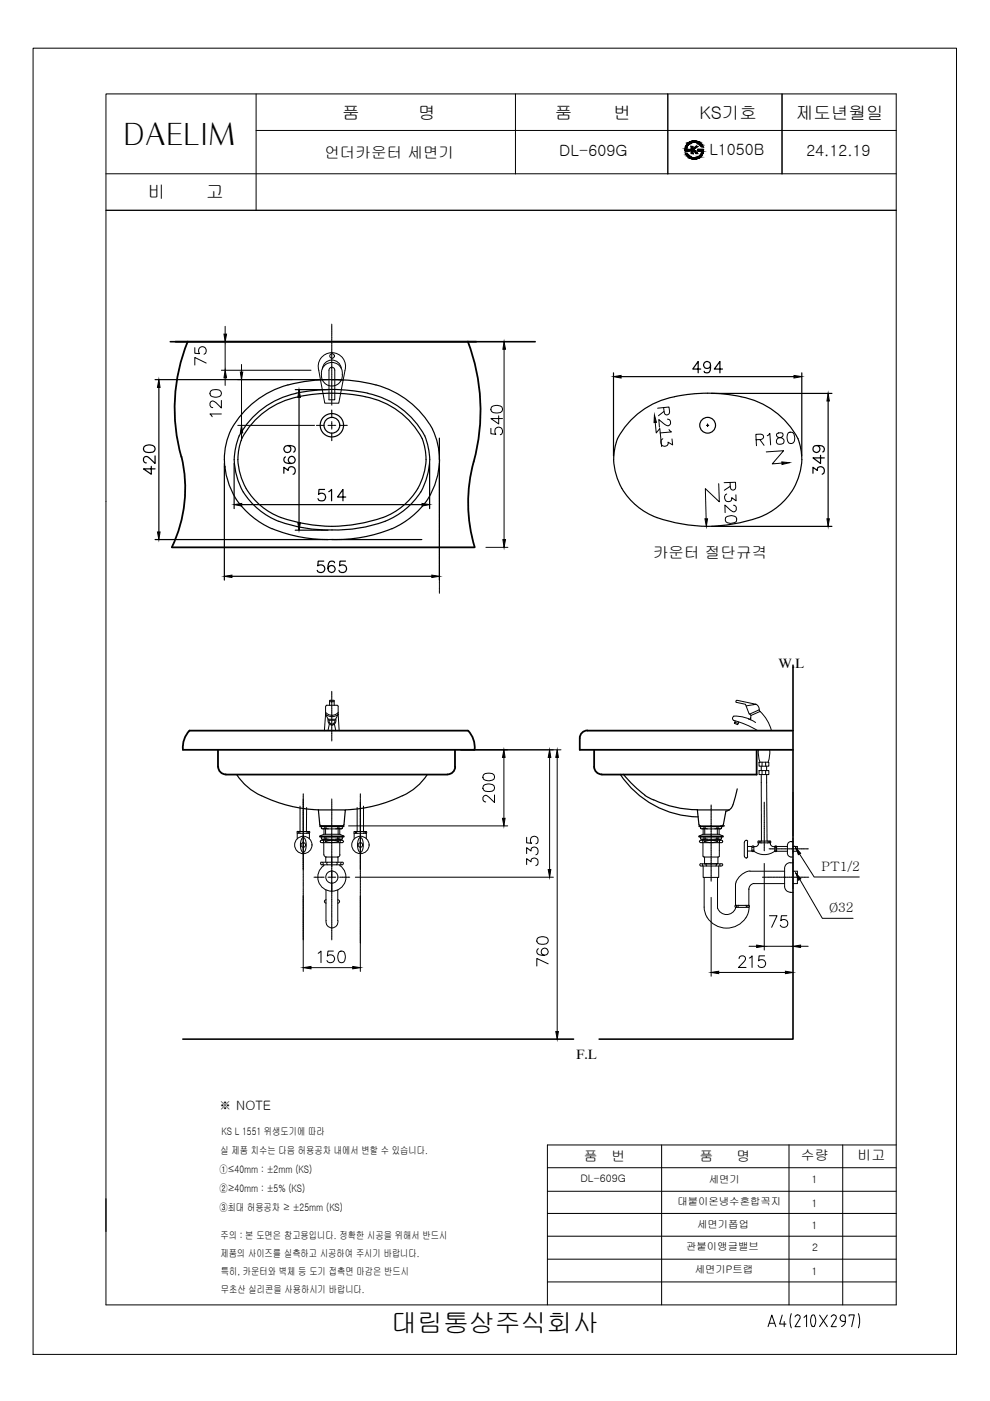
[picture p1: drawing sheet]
<svg xmlns="http://www.w3.org/2000/svg" width="210mm" height="297mm" viewBox="0 0 210 297" stroke-linecap="round" stroke-linejoin="round" font-family="sans-serif">
<!-- layer: CEN -->
<g fill="none" stroke="#000" stroke-width=".21">
<path d="M70.3 68.7v.3M70.3 69.1v2.1M70.3 71.3v.6M70.3 72v.4M70.3 72.5v.6M70.3 73.2v.4M70.3 73.7v.7M70.3 74.4v1.2M70.3 75.7v.8M70.3 76.6v1.1M70.3 77.8v.7M70.3 78.5v.5"/>
<path d="M70.3 79.1v.6M70.3 79.8v.4M67.1 90.2h.1M67.3 90.2h1.1M68.5 90.2h.2M69.5 90.2h.5M70 90.2h.7M70.3 80.3v.6M70.3 81v2.1M70.3 83.2v1.1M70.3 84.4v.6M70.3 85.1v.4"/>
<path d="M70.3 85.6v.3M70.3 86.9v.7M70.3 87.6v1M70.3 89.4v.7M70.3 90.2v.8M70.3 91.8v1.1M70.3 92.9v.5M70.8 90.2h.4M72 90.2h.5M72.6 90.2h1M93.2 97.5v.6M93.2 98.2v.6"/>
<path d="M93.2 98.9v.4M93.2 99.4v.6M149.8 90.2h.5M150 89.9v.5M93.2 100.1v1.2M93.2 101.4v2M93.2 103.5v.7M93.2 104.2v.5M93.2 104.7v.7M93.2 105.5v.4M93.2 106v.6M93.2 106.7v2.1"/>
<path d="M93.2 108.9v1.1M93.2 110.1v.6M93.2 110.8v.4M93.2 111.3v.6M93.2 112v1.2M93.2 113.3v2M93.2 115.4v1.2M93.2 116.6v.7M93.2 117.4v.4M93.2 117.9v.6M93.2 118.6v1.1M93.2 119.8v2.1"/>
<path d="M93.2 122v.6M93.2 122.7v.4M93.2 123.2v.6M93.2 123.9v.4M93.2 124.4v.7M93.2 125.2v.6M70.3 146.6v.7M70.3 147.4v.7M70.3 148.1v.5M70.3 148.6v.7M70.3 149.4v.4M70.3 149.9v.6"/>
<path d="M70.3 150.6v1.1M70.3 151.8v.9M70.3 152.8v1.1M70.3 154v.6M70.3 154.7v.4M70.3 155.2v.6M70.3 155.9v.5M70.3 156.4v.7M64.3 168.3v.2M64.3 168.6v.7M64.3 169.3v15.7M70.3 169.4v.3"/>
<path d="M70.3 169.8v2M70.3 171.9v1.2M70.3 173.2v.6M70.3 173.9v.4M70.3 174.4v.6M70.3 175.1v1.1M70.3 176.3v2.1M70.3 178.5v.6M70.3 179.2v.4M70.3 179.7v.7M76.4 168.3v1M76.4 169.3v17.1"/>
<path d="M150.8 170.7v1.5M150.8 172.3v.6M150.8 173v.4M150.8 173.5v.6M150.8 174.2v.4M150.8 174.7v.7M150.8 175.4v1.2M150.8 176.7v.8M150.8 177.6v1.1M150.8 178.8v.7M150.8 179.5v.5M162 170.1v1.4"/>
<path d="M162 171.6v1.2M162 172.9v.6M162 173.6v.4M162 174.1v.6M162 174.8v1.2M162 176v2.1M162 178.2v.6M162 178.9v.4M162 179.4v.7M163.1 180h1.1M164.2 180h.7M165 180h.4"/>
<path d="M165.5 180h.6M166.2 180h.4M166.7 180h.6M167.4 180h2.1M169.6 180h1.1M170.8 180h.6M64.3 185.1v.6M64.3 185.8v.4M64.3 186.3v.6M64.3 187v1.1M64.3 188.2v2.1M64.3 190.4v1.1"/>
<path d="M64.3 191.6v.6M64.3 192.3v.5M64.3 192.8v.7M64.3 193.6v1.1M64.3 194.8v2.1M64.3 196.9v.7M64.3 197.7v.4M64.3 198.2v.6M64.3 198.9v.4M66.6 186h1.1M67.8 186h.9M69.5 186h.5"/>
<path d="M70 186h.7M70.3 180.4v.5M70.3 180.9v2.8M70.3 183.8v2.4M70.3 186.3v4M70.3 190.4v1.1M70.3 191.6v.6M70.3 192.3v.5M70.3 192.8v.7M70.3 193.6v1.1M70.3 194.8v2.1M70.3 196.9v.7"/>
<path d="M70.3 197.7v.4M70.3 198.2v.6M70.3 198.9v.4M70.8 186h.4M72 186h.2M72.3 186h.7M73.1 186h.4M73.6 186h.6M76.4 186.5v.6M76.4 187.2v.4M76.4 187.7v.7M76.4 188.4v.5"/>
<path d="M76.4 188.9v.7M76.4 189.7v2M76.4 191.8v1.2M76.4 193.1v.6M76.4 193.8v.4M76.4 194.3v.6M76.4 195v1.1M76.4 196.2v2.1M76.4 198.4v1.1M76.4 199.6v.3M150.8 180.1v.6M150.8 180.8v.4"/>
<path d="M150.8 181.3v.6M150.8 182v2.1M150.8 184.2v1.1M150.8 185.4v.6M150.8 186.1v.4M150.8 186.6v.2M161.7 186h.8M162 180.1v.3M162.5 186h1.2M163.8 186h.6M164.5 186h.4M165 186h.6"/>
<path d="M165.7 186h1.2M166.9 186h2.1M169.1 186h.6M169.8 186h.5M170.3 186h.7M171.1 186h.4"/>
</g>
<!-- layer: Y -->
<path d="M36.1 72.4h77.4M168.1 141v79.3h-41.1M38.8 220.3h82.8" fill="none" stroke="#000" stroke-width=".34"/>
<!-- layer: OUTLINE -->
<g fill="none" stroke="#000" stroke-width=".38">
<path d="M37.2 72.4h63.8M39.8 72.4a37.7 37.7 0 0 0-1.3 24.5M99.2 72.4a41.7 41.7 0 0 1 .9 26.8 32.7 32.7 0 0 0 .5 16.8M38.5 96.8a28.9 28.9 0 0 1-2 19.2M36.4 116h64.2M38.8 159h61.8M40.2 154.9h59M40.2 154.9l-.8 1-.4 1.2-.2 1.8M46.2 159v3.6M96.5 159v3.6M99.2 154.9l.8 1 .5 1.2 .1 1.8M122.9 156.5v2.5h45.2"/>
<path d="M124.5 154.9h43.6M124.6 154.9a1.63 1.63 0 0 0-1.7 1.6M126 159v3.6a1.63 1.63 0 0 0 1.6 1.6M160.4 159v5.2h-32.8M46.3 162.6a1.63 1.63 0 0 0 1.6 1.6M47.9 164.2h47M96.5 162.6a1.63 1.63 0 0 1-1.6 1.6"/>
</g>
<!-- layer: DIM -->
<g fill="none" stroke="#000" stroke-width=".21">
<path d="M41.3 73.7v1.2l1 .1a.85 .85 0 0 1 0-1.3 .85 .85 0 0 1 1.3 .2 .85 .85 0 0 1-.3 1.2M43.7 77l-2.4-1.2v1.6M46.9 78.5h19M47.7 69.2v1.6M47.7 72.4v6.1M51.2 77.3v1.6M106.9 74.1v40.3M44.6 82.9a1.85 1.85 0 0 1 2.2 0 .77 .77 0 0 1-.3 1.2 1.91 1.91 0 0 1-1.9-.2l-.1-.4zM46.9 87.8h-2.4l.5 .6M46.9 84.9v1.6l-1.1-1.1a.74 .74 0 0 0-1.2-.2 .79 .79 0 0 0 .1 1.1l.4 .1M47.7 80.1v1.6M50.4 90.2h16.3"/>
<path d="M50.4 80.5h11.6M51.2 80.5v9.7M51.2 91.8v1.6M104.1 90.8v1.2l1 .1a.87 .87 0 0 1 0-1.3 .87 .87 0 0 1 1.2 0 .87 .87 0 0 1 0 1.3l-.2 .1M104.2 86.3a1.92 1.92 0 0 1 2.2 0 .8 .8 0 0 1-.3 1.2 2.21 2.21 0 0 1-1.9-.3l-.1-.3zM105.7 88.2v1.7l-1.6-1.2h2.4M103 116h4.7M97.7 159h21.2M73.9 175.1h33.7M102.5 166.6a1.92 1.92 0 0 1 2.2 0 .8 .8 0 0 1-.3 1.1 2.21 2.21 0 0 1-1.9-.2l-.1-.4zM102.5 164.3a1.92 1.92 0 0 1 2.2 0 .75 .75 0 0 1-.3 1.1 2.01 2.01 0 0 1-1.9-.2l-.1-.3zM104.8 168.5v1.7l-1.5-1.4a.57 .57 0 0 0-.9 .3l.1 .7 .5 .2"/>
<path d="M106.8 160.6v12.9M111.7 177.5v1.2l1 .1a.85 .85 0 0 1 0-1.3 .85 .85 0 0 1 1.3 .2 .85 .85 0 0 1-.4 1.2M116.5 160.6v23.8M118.1 160.6v58.1M64.3 190v16M75.3 186h42M76.4 190v16M111.7 183.3v-1.3l.9 .7a.77 .77 0 0 1 .9-.8 .77 .77 0 0 1 .6 1.1l-.1 .3-.4 .2M111.7 181v-1.3l.9 .7a.77 .77 0 0 1 .9-.8 .77 .77 0 0 1 .6 1.1l-.1 .3-.4 .2M113.9 198.9a1.85 1.85 0 0 1 2.2 0 .8 .8 0 0 1-.3 1.2 2.09 2.09 0 0 1-1.9-.2l-.1-.4zM150.8 190.3v16.7M162 183.1v18.3"/>
<path d="M163.1 194.2h1.6l-1.1 2.4M166.8 194.2h-1.1l-.1 1a.85 .85 0 0 1 1.2 0 .85 .85 0 0 1-.1 1.3 .85 .85 0 0 1-1.3-.4M169.5 181.1l3.1 4.8h9.6M169.6 186.5l4.8 8.2h6.5M65.9 205.2h8.9M67.5 202.1l.6-.5v2.5M70.7 201.6h-1.2l-.1 1.1a.86 .86 0 0 1 1.3-.1 .86 .86 0 0 1-.1 1.3 .86 .86 0 0 1-1.3-.3M72 201.8a.75 .75 0 0 1 1.1 .3 2.01 2.01 0 0 1-.2 1.9 .75 .75 0 0 1-1.2-.4 2.01 2.01 0 0 1 .3-1.8zM114.2 201.1a.7 .7 0 0 0-.4 .7 .7 .7 0 0 0 .5 .6 1.4 1.4 0 0 0 1.9-.5 .75 .75 0 0 0-.6-.9 .75 .75 0 0 0-.9 .7 .75 .75 0 0 0 .7 .8M116.2 204.4l-2.4-1.2v1.6M152.4 206.2h14.1M156.7 203.3l.1-.4a.73 .73 0 0 1 1.3 .2l-.1 .5-1.4 1.5h1.6"/>
<path d="M158.8 200.6h1.6M158.9 203.1l.6-.4v2.4M162 200.6h6.1M162.1 202.7h-1.2v1a.85 .85 0 0 1 1.2 0 .85 .85 0 0 1-.1 1.3 .85 .85 0 0 1-1.3-.3M169.7 200.6h1.7M116.1 257.3h73.9M116.1 247.6h73.9M116.1 252.6h73.9M116.1 242.8h73.9M140.3 242.8v33.9M167.3 242.8v33.9M178.7 242.8v33.9"/>
<path d="M116.1 267h73.9M116.1 262.1h73.9"/>
</g>
<g fill="#000" stroke="#000" stroke-width=".21">
<path d="M146.8 33.7h.8zM146.9 29.9h.6zM147.9 32h1.2zM47.5 70.8h.5l-.3 1.6zM51 78.9h.5l-.3 1.6zM106.9 72.4l.3 1.7h-.6zM47.7 78.5l.3 1.6h-.5zM51.2 90.2l.3 1.6h-.5zM106.6 114.4h.6l-.3 1.6zM106.8 159l.3 1.6h-.6zM106.5 173.5h.6l-.3 1.6zM116.5 159l.3 1.6h-.6z"/>
<path d="M118.1 159l.3 1.6h-.6zM116.2 184.4h.6l-.3 1.6zM168.7 179.7l1 1.2-.4 .3zM168.7 185.1l1.1 1.2-.5 .3zM64.3 205.2l1.6-.3v.5zM74.8 204.9l1.6 .3-1.6 .2zM117.8 218.7h.6l-.3 1.6zM150.8 206.2l1.6-.3v.5zM160.4 200.4l1.6 .2-1.6 .3zM166.5 205.9l1.6 .3-1.6 .2zM168.1 200.6l1.6-.2v.5z"/>
<path d="M145.3 31.6l.3 .1zM145.3 31.6l.3 .1z"/>
<path d="M145.3 31.6h.3zM145.3 31.6h.3z"/>
<path d="M145.3 31.2h.4zM145.3 31.2h.4z"/>
<path d="M145.3 31.2l.3 .4 .1-.4zM145.3 31.2l.3 .4h-.3z"/>
<path d="M145.4 32.5l.5 .3-.2-.3zM145.4 32.5l.5 .3h-.4z"/>
<path d="M145.5 30.9l.2 .3 .1-.3zM145.5 30.9l.2 .3h-.4z"/>
<path d="M145.5 30.8h.4zM145.5 30.8l.3 .1z"/>
<path d="M145.5 32.8l.5 .1zM145.5 32.8l.5 .1z"/>
<path d="M145.6 32.9l.5 .1-.1-.1zM145.6 32.9l.5 .1h-.4z"/>
<path d="M145.7 30.6l.2 .2 .2-.2zM145.7 30.6l.2 .2h-.4z"/>
<path d="M145.7 30.5h.4zM145.7 30.5l.4 .1z"/>
<path d="M145.7 33l.5 .1zM145.7 33l.5 .1z"/>
<path d="M146.1 33.5h2.2zM146.1 33.5h2.2z"/>
<path d="M145.3 31.7h.9zM145.3 31.7h.9z"/>
<path d="M145.2 32h1zM145.2 32h1z"/>
<path d="M145.3 31.7l.9 .1zM145.3 31.7l.9 .1z"/>
<path d="M145.2 31.8l1 .1v-.1zM145.2 31.8l1 .1h-1z"/>
<path d="M145.2 31.9l1 .1zM145.2 31.9l1 .1z"/>
<path d="M145.8 33.1l.6 .2-.2-.2zM145.8 33.1l.6 .2h-.5z"/>
<path d="M145.8 30.4l.3 .1 .2-.1zM145.7 30.5l.1-.1 .3 .1z"/>
<path d="M145.9 33.3h.6zM145.9 33.3h.6z"/>
<path d="M145.9 33.3l.8 .1zM145.9 33.3l.8 .1z"/>
<path d="M146 30.3l.3 .1 .3-.1zM146 30.3l.3 .1h-.5z"/>
<path d="M146 30.2h.6zM146 30.2l.6 .1z"/>
<path d="M146 33.4l1 .1zM146 33.4l1 .1z"/>
<path d="M146.8 33.7l.6 .1zM147 33.8h.4z"/>
<path d="M146.1 30.2h.8zM146.1 30.2h.8z"/>
<path d="M146.1 30.2h.8zM146 30.2h.6z"/>
<path d="M146.5 31l.4 .6v-.6zM146.5 31l.4 .6h-.4z"/>
<path d="M146.5 32l.4 .6v-.6zM146.5 32l.4 .6h-.4z"/>
<path d="M146.5 31.7l.8 .2-.2-.2zM146.5 31.7l.8 .2h-.8z"/>
<path d="M146.5 31.9l.4 .1 .2-.1zM146.5 31.9l.4 .1h-.4z"/>
<path d="M146.5 31.6h.7zM146.5 31.6l.6 .1z"/>
<path d="M146.1 30.2h1.1zM146.1 30.2h.8z"/>
<path d="M146.1 33.5h1.2zM146.1 33.5h1.2z"/>
<path d="M147.1 31.9l.8 .7-.6-.7zM147.1 31.9l.8 .7h-.4z"/>
<path d="M146.9 29.9h.7zM146.7 29.9h.9z"/>
<path d="M146.7 29.9l1.2 .1zM146.5 30h1.4z"/>
<path d="M146.7 33.7h1.1zM146.7 33.7h.9z"/>
<path d="M146.5 30h1.5zM146.3 30h1.7z"/>
<path d="M147.5 31l-.3 .6 .8-.6zM146.9 31.6l.6-.6-.3 .6z"/>
<path d="M146.3 30l1.9 .1zM146.3 30l1.9 .1h-2z"/>
<path d="M146.4 33.6h1.6zM146.4 33.6l1.4 .1z"/>
<path d="M146.4 33.6h1.7zM146.4 33.6h1.6z"/>
<path d="M146.2 30.1l2.1 .1zM146.1 30.2h2.2z"/>
<path d="M147.2 30.2h1.1zM147.2 30.2h1.1z"/>
<path d="M147.5 30.2h.9zM147.5 30.2h.9z"/>
<path d="M146.1 33.5l2 .1 .2-.1zM146.1 33.5l2 .1h-1.7z"/>
<path d="M147.6 33.4h.7zM147.3 33.5h1z"/>
<path d="M147.6 33.4h.8zM147.6 33.4h.7z"/>
<path d="M147.7 30.2l.7 .1zM147.7 30.2l.7 .1z"/>
<path d="M147.8 30.3l.7 .1zM147.8 30.3l.7 .1z"/>
<path d="M147.8 33.4h.6zM147.6 33.4h.8z"/>
<path d="M148 30.4l.7 .1zM148 30.4l.7 .1z"/>
<path d="M148 33.2l.4 .2 .1-.2zM147.8 33.4l.2-.2 .4 .2z"/>
<path d="M148.2 33.2h.4zM148 33.2h.5z"/>
<path d="M148.2 30.5l.6 .2-.1-.2zM148.2 30.5l.6 .2h-.4z"/>
<path d="M148.2 33.1h.5zM148.2 33.2h.4z"/>
<path d="M148.4 30.7l.5 .1-.1-.1zM148.4 30.7l.5 .1h-.4z"/>
<path d="M148.5 30.8l.5 .3-.1-.3zM148.5 30.8l.5 .3h-.3z"/>
<path d="M148.5 32.8l.4 .1zM148.5 32.8l.4 .1z"/>
<path d="M148.5 32.9l.2 .2 .2-.2zM148.2 33.1l.3-.2 .2 .2z"/>
<path d="M148.7 32.5l.2 .3 .1-.3zM148.7 32.5l.2 .3h-.4z"/>
<path d="M147.9 31.8l1.2 .1v-.1zM147.9 31.8l1.2 .1h-1.2z"/>
<path d="M147.9 31.9l1.2 .1zM147.9 31.9l1.2 .1zM147.9 32h1.2z"/>
<path d="M148.8 32l.3 .1zM148.8 32l.3 .1z"/>
<path d="M148.8 32.1h.3zM148.8 32.1h.3z"/>
<path d="M148.8 32.1l.2 .4 .1-.4zM148.8 32.1l.2 .4h-.3zM148.7 32.5h.3zM148.7 32.5h.3z"/>
<path d="M148 31.7h1.2zM147.9 31.7h1.3z"/>
<path d="M147.9 31.7h1.3zM147.9 31.7h1.3z"/>
<path d="M147.9 31.7h1.3zM147.9 31.7l1.2 .1z"/>
</g>
<!-- layer: YA -->
<g fill="none" stroke="#000" stroke-width=".21">
<path d="M7 10.2h195.8v277h-195.8zM22.5 19.9h167.5v256.8h-167.5zM54.3 19.9v24.7M109.3 19.9v17M141.6 19.9v17M165.8 19.9v17M22.5 36.8h167.5M54.3 27.7h135.7M145.4 32.5h.3a1.64 1.64 0 0 0 1.8 1 1.64 1.64 0 0 0 1.3-1.5h-.9v-.3h1.2a1.95 1.95 0 0 1-1.5 2 1.95 1.95 0 0 1-2.2-1.2zM145.6 30.6a2.05 2.05 0 0 1 3.4 .5h-.3a1.64 1.64 0 0 0-1.8-.9 1.64 1.64 0 0 0-1.3 1.5h.6v.3h-1l.1-.7zM146.5 31h.4v.6l.6-.6h.5l-.9 .7 .8 .9h-.4l-.4-.7-.2 .1v.6h-.4zM22.5 44.6h167.5"/>
<path d="M67.6 78.6l1.3 6.9h2.9l1.3-6.9M68.8 77.5a2.3 2.3 0 0 1 2.8-.3 2.3 2.3 0 0 1 1 2.7 2.22 2.22 0 0 1-2.5 1.9 2.22 2.22 0 0 1-1.9-2.5 2.22 2.22 0 0 1 .6-1.8zM69.9 78a.61 .61 0 0 1 .7-.1 .61 .61 0 0 1 .4 .6v6.3h-1.2v-6.3zM70.4 74.8a2.9 2.9 0 0 0-2.8 3.8M70.4 74.8a2.9 2.9 0 0 1 2.7 3.8M72.4 78.1a2.01 2.01 0 0 0-2.1-1.8 2.01 2.01 0 0 0-1.9 1.9M69 151.4a2.07 2.07 0 0 0 2.7 0M69 149.8v1.6M69 151.4l.6 1.1h1.5l.6-1.1M69 151.4l-.2 3.5M69 151a1.76 1.76 0 0 0 2.7 0M69.3 149.5l2.3 .1 .1 1.8"/>
<path d="M69.3 149.5l-.2 .3M69.6 152.5a.89 .89 0 0 0 .8 1.3 .89 .89 0 0 0 .8-1.3M69.8 152.7h1.2M69.8 152.7a.66 .66 0 0 0 .6 .8 .66 .66 0 0 0 .6-.8M69.8 153.5l-.3 1.4M69.9 148.8h1M69.9 148.6v1M69.9 148.5h1M70.9 148.6v1M70.9 153.5l.3 1.4M71.7 151.4l.2 3.5M155.6 151.8l1.4 .1 1.3 .3 1.9 1"/>
<path d="M155.6 151.9l-.3 .4 .2 .4a19.1 19.1 0 0 1 5.1 2.2M155.8 153.1l.7 .3M155.9 152.9l-.2 .4 .7 .3 .2-.5M156.1 148.9l2 .4 .8 2.1 2-.9 .2 .3-1.9 .9v.9M156.1 148.8v-.2l.2-.1 4 .8-2.1 .4M159 151.4l.2 .3M159.2 152.2l-.2 .3-.3-.1M160.3 149.3a1.29 1.29 0 0 1 .7 1.2M160.8 158.9l.1 1.6 .2 1.1M161.2 150.8l1.3 1.6 .6 1.2 .5 1.3M163.2 158.9l-.1 1.6-.2 1.1M63 177.8v-1.1h2.6v1.1"/>
<path d="M63 176.3h2.6M63.1 176.3v.3M63.2 176.3v.3M63.6 170.9v5.4M63.7 176.2l-.2 .2 .2 .2M64.1 177.6h.2a2.45 2.45 0 0 1 .2 3.1h-.2a2.45 2.45 0 0 1-.2-3.1zM65 176.2l.1 .2-.1 .2M65 171.2v5.1M65.4 176.3v.4M65.6 176.3v.3M67.8 177.3l.9-.4h3.3l.9 .4M67.8 177.3h5.1v.2h-5.1z"/>
<path d="M67.8 177.3h5.1M67.8 175.1h5.1v.2h-5.1zM67.9 178.3l.2-.1h4.5a.25 .25 0 0 1 .2 .2 .25 .25 0 0 1-.2 .3h-4.5l-.2-.3zM68.1 177.5l.1 .4h4.1M68.1 175.3v.4h.2h4M68.4 175.7h1.2M68.4 178.2l.3 .2-.3 .3M68.7 178.7v2.5M68.7 175.7v1.2M68.7 177.9v.3M68.9 175.3v.4M68.9 177.5v.4"/>
<path d="M69 175.7v1.2M69 177.9v.3M69.1 178.3v.2M69.1 178.4l.7 .2M69.1 175.3v.4M69.1 177.5v.4M69.6 177.9h-1.2M69.8 178.6h.6M69.8 178.2l-.7 .1M70.4 178.2h.5M70.4 178.2h-.6M70.9 178.2l.8 .1v.1l-1.3 .2"/>
<path d="M71.6 177.9h.8M71.6 175.6l.8 .1M71.6 177.9h-.4M71.6 175.7h-.4M71.6 175.3v.4M71.6 177.5v.4M71.7 175.7v1.2M71.7 177.9v.3M71.9 175.3v.4M71.9 177.5v.4M72 175.7v1.2M72 177.9v.3"/>
<path d="M72 178.7v2.5M72.2 178.2l-.1 .2 .1 .3M72.6 177.5v.4h-.3M72.6 175.3v.4h-.3M75.1 176.7h2.6M75.1 176.7v1.1M75.1 176.7v-.4h2.6v.4M75.3 176.3v.4M75.7 171.2v5.1M75.7 176.3l-.1 .2 .1 .2M76.2 177.6h.2a2.45 2.45 0 0 1 .2 3.1h-.2a2.45 2.45 0 0 1-.2-3.1zM77.1 176.3l.1 .2-.1 .2"/>
<path d="M77.1 170.9v5.4M77.5 176.3v.4M77.7 176.7v1.1M148.2 177.3l.9-.4h3.4l.8 .4M148.2 177.3h5.1M148.2 177.3h5.1v.2h-5.1zM148.2 175.1h5.1v.2h-5.1zM148.3 178.3l.2-.1h4.5a.25 .25 0 0 1 .2 .2 .25 .25 0 0 1-.2 .3h-4.5l-.2-.3zM148.5 177.5v.4h.3M148.5 175.3v.4h.2h4.1h.2v-.4M148.9 178.2l.1 .1-.1 .4M149 178.7v2.8"/>
<path d="M149.1 175.7v1.2M149.1 177.9v.3M149.3 175.3v.4M149.3 177.5v.4M149.4 175.7v1.2M149.4 177.9v.3M149.5 178.4l.7 .2M149.5 177.5l.1 .4h.4M149.5 175.3l.1 .4h.4M149.6 177.9h-.8M149.6 175.6l-.8 .1M150.2 178.2l-.8 .1 .1 .2"/>
<path d="M150.2 178.6h1.2M150.8 178.2h.6M150.8 178.2h-.6M151.3 178.2l.8 .1v.1l-.8 .2M152 177.9h-.5M152 175.7h-.5M152 175.3v.4M152 177.5v.4M152 177.9h.8M152 175.6l.8 .1M152.1 175.7v1.2M152.1 177.9v.3"/>
<path d="M152.3 175.3v.4M152.3 177.5v.4M152.5 175.7v1.2M152.5 177.9v.3M152.5 178.7v2.8l-.1 .2M152.7 178.2l-.2 .2 .2 .3M153 177.5l-.1 .4h-4.1M157.8 178.6v2.9M158.2 178.2h.1M158.5 179.5h.9v1M158.5 178.4v3.3M158.5 178.4v-.2a.4 .4 0 0 0-.7 .4"/>
<path d="M159.4 179.6l.2 .1 .2-.1M159.5 179.4h.3M159.8 179.5v1a3.7 3.7 0 0 0 4.5 0M160.8 178.7v-.4h2.6v.4M160.8 178.7v.3M160.8 178.7h2.6M160.8 179l-.4 .4-.6 .1M160.9 178.3v.4M160.9 163.4h2.1v.8h-2.1zM160.9 161.6h2.1v.8h-2.1zM161.4 164.2v14.1M161.4 162.4v1"/>
<path d="M161.4 178.3l-.1 .2 .1 .2M161.6 161.6v.8M161.6 163.4v.8M162.3 161.6v.8M162.3 163.4v.8M162.5 164.2l.1 14.1M162.5 162.4v1M162.8 178.3l.1 .2-.1 .2M163.2 178.3v.4M163.4 178.7l.2 .6 .7 .2M164.3 179.4h.4M164.7 179.5v1h-.4"/>
<path d="M164.7 179.6l-.2 .1-.2-.1M166.9 179.3v1.6a.9 .9 0 0 0 1.2 .8M166.9 179.5h-2.6v1M167.8 178.4a.83 .83 0 0 0-.9 .8M168.1 167.9v9.3M168.1 177.6v3.3M168.1 179.5h1v1h-1M68.1 183.4h4.5M68.1 183.3l-.1-.2 .1-.3h4.6l.1 .3-.2 .2M68.4 182.8l.1 .3-.1 .2M68.6 183.5a2.98 2.98 0 0 0-.5 4.4 2.98 2.98 0 0 0 4.5 0 2.98 2.98 0 0 0-.5-4.4M68.7 183.4v.2"/>
<path d="M68.7 181.2l.1 .3 .4 .2M69.1 182.8v-1.1h2.6v1.1M69.1 188.7v6.5M69.1 190.8a.36 .36 0 0 0-.3 .3 .36 .36 0 0 0 .3 .4M69.4 182.8l-.1 .3 .1 .2M71.4 182.8l.1 .3-.1 .2M71.6 188.7v6.5a1.27 1.27 0 0 1-1.2 1.5 1.27 1.27 0 0 1-1.2-1.5M71.6 190.8a.36 .36 0 0 1 .4 .3 .36 .36 0 0 1-.4 .4M72.1 181.2l-.1 .3-.4 .2M72.1 183.4v.2M72.4 182.8l-.2 .3 .2 .2M148.5 183.6h4.5"/>
<path d="M148.9 183.1l.1 .3-.1 .2M149.1 183.6v2.4h3.3v-2.4M149.1 181.5l.1 .2M149.2 181.7h3.1M149.3 186v6.3M149.3 183.1h3.7M149.4 181.7v1.4M149.8 183.1l-.1 .2 .1 .3M151.8 183.1l.1 .2-.1 .3M152.1 186v6.6M152.2 181.7v1.4h-3.7l-.1 .2 .1 .3M152.7 183.1l-.1 .3 .1 .2"/>
<path d="M153.1 183.1l.1 .2-.1 .3M155.9 192.4a1.96 1.96 0 0 1-1.8 1.5 1.96 1.96 0 0 1-1.9-1.3M155.9 192.4h2.9M155.9 187.7v4.3M155.9 191.9l-.1 .2 .1 .3M156 191.9l.2 .2-.2 .3M156.6 191.9l-.2 .2 .2 .3M157.8 181.5l.4 .4M158.1 191.9l.2 .2-.2 .3M158.5 180.4h.9M158.5 181.6l-.2 .3M158.7 191.9l-.1 .2 .1 .3"/>
<path d="M158.8 188.5v3.5h-2.9M158.8 191.9l.1 .1a4.8 4.8 0 0 1-4.7 4.8 4.8 4.8 0 0 1-4.9-4.5M159 184.7h7.4M159 184.7a3.6 3.6 0 0 0-3.1 3M159.5 180.5h.3M159.8 180.3l-.2-.1-.2 .2M164.3 180.5h2.6M164.3 180.3l.2-.1 .2 .2M166.4 187.3h-6.6a1.25 1.25 0 0 0-1 1.3M166.4 184.1v3.9a1.4 1.4 0 0 0 1.7 1.2M167.5 182.9h.6M167.6 182.9a1.21 1.21 0 0 0-1.2 1.2"/>
<path d="M168.1 182.1v6.3M168.1 184.7h1v2.6h-1M116.1 242.8v33.9M116.1 271.8h73.9M165.8 278.8l-.5 1.9h1.4M167.8 278.5l-.3 1.5 .3 1.5M168.6 279.2a.54 .54 0 0 1 .7-.4 .54 .54 0 0 1 .3 .8l-1 1.7h1.1M170.5 279.3l.5-.5v2.5M172.1 278.9a2.31 2.31 0 0 0 0 2.2M172.1 278.9l.3-.1 .3 .1M172.7 278.9a2.31 2.31 0 0 1 0 2.2M173.8 278.8l1.6 2.5"/>
<path d="M175.4 278.8l-1.6 2.5M176.2 279.2a.54 .54 0 0 1 .8-.4 .54 .54 0 0 1 .2 .8l-1 1.7h1.1M178.1 279.3v.3M178.2 279.3a.53 .53 0 0 1 .5-.5 .53 .53 0 0 1 .5 .5M178.2 279.6v.3l.5 .2M179.2 279.3v.8M180 279.1v-.3h1.1l-.5 2.5M182 278.5l.3 1.5-.3 1.5M162.8 281.3l.8-2.5 .9 2.5M163.1 280.6h1.1M166.3 280.2v1.1M172.1 281.1l.3 .2 .3-.2"/>
<path d="M178.7 280.2h.5M179.3 280.1a1.25 1.25 0 0 1-.9 1.2"/>
<circle cx="70.4" cy="75.5" r=".49"/>
<circle cx="64.3" cy="179.1" r="1.84"/>
<circle cx="64.3" cy="179.1" r=".49"/>
<circle cx="76.4" cy="179.1" r="1.84"/>
<circle cx="76.4" cy="179.1" r=".49"/>
<circle cx="70.4" cy="186" r="1.29"/>
</g>
<!-- layer: LINE -->
<g fill="none" stroke="#000" stroke-width=".25">
<path d="M50.2 164.2a13.3 13.3 0 0 0 7.3 5.4 29.7 29.7 0 0 0 10 2.1M67.8 174.9l-.3-3.2h5.7l-.3 3.2M67.8 174.9l.2 .2M68 175.1h4.7M72.9 174.9l-.2 .2M90.6 164.2a13.3 13.3 0 0 1-7.4 5.4 29.7 29.7 0 0 1-9.9 2.1M131.5 164.2a20.2 20.2 0 0 0 16.5 9M132.2 164.2a26.6 26.6 0 0 0 4.6 4.4M136.7 168.6l1.9 1M138.6 169.6a21.7 21.7 0 0 0 9.3 2.1M148.2 174.9l.3 .2M152.8 175.1h.8"/>
<path d="M153.4 174.9l-.3 .2M154.6 171.7h-6.7l.3 3.2M155.4 170.6a1.8 1.8 0 0 1-1.5 1.4M156.3 167.3l-.9 3.3"/>
<circle cx="70.4" cy="90.2" r="2.48"/>
<circle cx="70.4" cy="90.2" r="1.67"/>
<circle cx="150" cy="90.2" r="1.67"/>
</g>
<!-- layer: 0 -->
<g fill="none" stroke="#000" stroke-width=".25">
<path d="M130.1 79.1v17.6M131.7 79.9h36.6M148.6 78.2h-1.7l1.1-1.6v2.5M150.7 77.4a.75 .75 0 0 1-1.1 .6 .75 .75 0 0 1-.2-1.2 .75 .75 0 0 1 1.2 .2 2.41 2.41 0 0 1-.3 2 .74 .74 0 0 1-1-.3M153.2 78.2h-1.7l1.1-1.6v2.5M170 79.1v17.6M30.6 94.7a1.52 1.52 0 0 1 2.3 .4v.2a1.07 1.07 0 0 1-1.4 .6h-.6a.77 .77 0 0 1-.3-1.2zM32.1 98.9v1.7l-1.7-1.2h2.5M32.9 96.7v1.6l-1.2-1.2a.74 .74 0 0 0-1.1-.1l-.2 .7 .3 .4h.3M32.9 80.5h36.6M33.7 82.1v30.7M47.6 99h.1"/>
<path d="M47.6 98.3v24.7M49.6 98.3v9.5M50.4 97.4a14 14 0 0 0 1.8 6.2M50.7 92.4a13.7 13.7 0 0 0 7.5 17.7l.9 .4M51.3 93l-.7 2.5-.2 1.9M60.5 96.9a.7 .7 0 0 0-.3 .6 .7 .7 0 0 0 .4 .6 1.69 1.69 0 0 0 1.9-.2 .76 .76 0 0 0-.4-1.1 .76 .76 0 0 0-1 .5 .76 .76 0 0 0 .7 1M61 94.5a.74 .74 0 0 1 .6 1 .74 .74 0 0 1-1.1 .3 .74 .74 0 0 1 0-1.2 2.11 2.11 0 0 1 2 .2 .72 .72 0 0 1-.2 1.1M62.6 82.6h6.9M62.8 83.4a37 37 0 0 1 15.2 0M62.8 83.4a17.8 17.8 0 0 0-12.1 9M63.3 84.1a17.2 17.2 0 0 0-12 8.9M63.3 84.1a32.7 32.7 0 0 1 17.6 1.1 17.2 17.2 0 0 1 8.6 7.8"/>
<path d="M63.4 84.3v26.5M70.4 80.5l2.3 .1M78 83.4a17.8 17.8 0 0 1 12.1 9M89.5 93l.7 2.5 .1 1.9M90.1 92.4a13.3 13.3 0 0 1-.9 11.9M90.3 97.4a13.7 13.7 0 0 1-9.1 12.3M91.1 98.3v9.5M93.2 97.5h.1M93.2 92.9v4.6M93.2 98.3v24.7M130.1 97.4a14 14 0 0 0 11.2 13 32 32 0 0 0 19.5-.7M130.9 93l-.5 1.9-.3 2.5"/>
<path d="M143 84.1a17.2 17.2 0 0 0-12.1 8.9M143 84.1a32.7 32.7 0 0 1 17.6 1.1 17.2 17.2 0 0 1 8.6 7.8M150.8 83.4h25.6M169.2 93l.5 1.9 .3 2.5M170 97.4a13.7 13.7 0 0 1-9.1 12.3M173.2 94.5a.75 .75 0 0 1 .5 1 .75 .75 0 0 1-1.1 .2 .75 .75 0 0 1 .1-1.2 2.35 2.35 0 0 1 2 .3 .69 .69 0 0 1-.3 1M174 96.5v1.8l-1.6-1.2h2.4M175.6 85v25M32.9 114.4h36.6M50.1 105.9a15 15 0 0 1 3.5-20.4 24.2 24.2 0 0 1 14.9-5 33 33 0 0 1 14.6 2.4 18.4 18.4 0 0 1 9.2 9.6 15.4 15.4 0 0 1-1.6 13.4M50.1 105.9a18.1 18.1 0 0 0 7.5 6.2M51.3 107h38.2"/>
<path d="M52.2 103.6a15.1 15.1 0 0 0 10.5 7l4.4 .8 3.3 .2M57.7 112.1a36.2 36.2 0 0 0 25.4 0M60.2 100.3v-1.2l.9 .7a.78 .78 0 0 1 .9-.9 .78 .78 0 0 1 .6 1.1l-.2 .5-.3 .1M62.6 112.4h6.9M68.7 119h-1.2l-.1 1a.85 .85 0 0 1 1.3 0 .85 .85 0 0 1-.2 1.3 .85 .85 0 0 1-1.2-.4M68.8 103.8h-1.2l-.1 1a.85 .85 0 0 1 1.3 0 .85 .85 0 0 1-.1 1.3 .85 .85 0 0 1-1.3-.4M69.7 104.2l.6-.4v2.4M70.3 114.4h19.1M70.9 119.3a.74 .74 0 0 0-1-.2 1.75 1.75 0 0 0 0 2.2 .76 .76 0 0 0 1.1-.4 .76 .76 0 0 0-.6-1.1 .76 .76 0 0 0-.9 .8M73.3 119h-1.2l-.1 1a.85 .85 0 0 1 1.3 0 .85 .85 0 0 1-.2 1.3 .85 .85 0 0 1-1.2-.4M73.3 105.4h-1.7l1.1-1.6v2.4M81.2 109.7a34.9 34.9 0 0 1-10.8 1.9"/>
<path d="M89.2 104.3a16.8 16.8 0 0 1-11.6 7.4 35.3 35.3 0 0 1-18.5-1.2M90.7 105.9a18.1 18.1 0 0 1-7.6 6.2M150.9 111.6h25.5M172.4 100.3v-1.2l.9 .7a.77 .77 0 0 1 .9-.9 .77 .77 0 0 1 .6 1.1l-.1 .3-.4 .3M49.2 122.2h42.4M167.8 178.4h.3"/>
</g>
<path d="M130.1 79.9l1.6-.3v.6zM168.3 79.6l1.7 .3-1.7 .3zM33.7 80.5l.2 1.6h-.5zM63.4 82.6l.3 1.7h-.6zM175.6 83.4l.2 1.6h-.5zM33.4 112.8h.5l-.2 1.6zM49.6 107l1.7-.3v.6zM63.1 110.8h.6l-.3 1.6zM89.5 106.7l1.6 .3-1.6 .3zM175.3 110h.5l-.2 1.6zM47.6 122.2l1.6-.3v.5zM91.6 121.9l1.6 .3-1.6 .2z" fill="#000" stroke="#000" stroke-width=".21"/>
<!-- layer: IN -->
<path d="M153.9 172l-.5 2.9" fill="none" stroke="#000" stroke-width=".25"/>
<!-- layer: AM_5 -->
<g fill="none" stroke="#000" stroke-width=".21">
<path d="M138.9 89.6l.2 2.2 .8-.9 .4 3.8M140.5 93a.84 .84 0 0 0-.2 1.4 .84 .84 0 0 0 1.4-.3l-.1-.4 1 .6-.1-1.2M140.7 86.4l.3 1.4a.56 .56 0 0 0 .9-.1l-.1-1.4-2.4 .2M140.8 87.2l-1.2 1M141.5 88.9l.4 .1a.8 .8 0 0 1 .2 1 .53 .53 0 0 1-.8 .2l-1.6-1.2 .1 1.6M141.8 91.1l.6 .5-2.5 .2M160.3 93.2h1.1l.3-.2a.51 .51 0 0 0-.1-.9h-1.3l.1 2.4M161.1 93.2l.9 1.2M162.5 95.8l3.6-.2-2.4 2.8 2.1-.2M162.7 92.4l.5-.5 .2 2.4M164.7 91.9a.51 .51 0 0 0 .3 .8 .98 .98 0 0 1 1.2 1 .82 .82 0 0 1-.9 .5 .82 .82 0 0 1-.7-.8 1 1 0 0 1 1.1-.7 .54 .54 0 0 0 .2-.9h-.3zM167.2 91.8a.84 .84 0 0 1 1.1 .2 1.56 1.56 0 0 1-.4 2h-.2a1.09 1.09 0 0 1-.8-1.3z"/>
<path d="M152.4 102.5l.1 3.9-3-2.8 .2 6.4M153.9 109.7a2.01 2.01 0 0 1 2.2 0 .79 .79 0 0 1-.3 1.1 1.85 1.85 0 0 1-1.9-.2l-.1-.3zM154.1 104.7a.82 .82 0 0 0-.3 1.4 .82 .82 0 0 0 1.3-.2v-.4l1 .7-.1-1.3M154.8 102.3l.2 1.4a.57 .57 0 0 0 .9-.1v-1.4l-2.4 .1M154.8 103.1l-1.2 .8M155.5 107.1l.5 .2a.79 .79 0 0 1-.1 1.1 .71 .71 0 0 1-1-.2l-1.2-1.1v1.6"/>
</g>
<path d="M138.8 88l.4 1.5-.5 .1zM165.8 97.9l1.6 .2-1.6 .4zM149.5 110h.5l-.2 1.6z" fill="#000" stroke="#000" stroke-width=".21"/>
<text font-size="6.4" x="26.2" y="30.7">DAELIM</text>
<text font-size="5.5" x="82.9" y="282.4">대림통상주식회사</text>
<g font-size="3.7">
<text x="72.5" y="25.2">품</text>
<text x="88.7" y="25.2">명</text>
<text x="117.7" y="25.2">품</text>
<text x="130.1" y="25.2">번</text>
<text x="148.3" y="25.2">KS기호</text>
<text x="168.8" y="25.2">제도년월일</text>
<text x="31.3" y="42">비</text>
<text x="43.7" y="42">고</text>
</g>
<g font-size="3.3">
<text x="68.8" y="33.4">언더카운터 세면기</text>
<text x="118.6" y="33.1">DL-609G</text>
<text x="150.4" y="32.9">L1050B</text>
<text x="171" y="33.2">24.12.19</text>
<text x="138.5" y="118.3">카운터 절단규격</text>
</g>
<g font-size="2.9">
<text x="165.1" y="141.6">W.L</text>
<text x="122.2" y="224.5">F.L</text>
<text x="123.8" y="246.1">품</text>
<text x="129.7" y="246.1">번</text>
<text x="148.3" y="246.1">품</text>
<text x="156.2" y="246.1">명</text>
<text x="169.8" y="246">수량</text>
<text x="181.8" y="246">비고</text>
</g>
<text font-size="2.8" x="46.4" y="235.3">※ NOTE</text>
<g font-size="2.7">
<text x="174.2" y="184.7">PT1/2</text>
<text x="175.8" y="193.4">Ø32</text>
</g>
<g font-size="2.2">
<text x="46.7" y="244.7">실 제품 치수는 다음 허용공차 내에서 변할 수 있습니다.</text>
<text x="47" y="240.6">KS L 1551 위생도기에 따라</text>
<text x="46.5" y="248.7">①≤40mm : ±2mm (KS)</text>
<text x="123" y="250.6">DL-609G</text>
<text x="150.3" y="250.9">세면기</text>
<text x="172" y="250.8">1</text>
<text x="46.5" y="252.8">②≥40mm : ±5% (KS)</text>
<text x="46.5" y="256.9">③최대 허용공차 ≥ ±25mm (KS)</text>
<text x="143.6" y="255.5">대붙이온냉수혼합꼭지</text>
<text x="172" y="255.9">1</text>
<text x="46.7" y="262.6">주의 : 본 도면은 참고용입니다. 정확한 시공을 위해서 반드시</text>
<text x="147.8" y="260.4">세면기폽업</text>
<text x="172" y="260.6">1</text>
<text x="46.7" y="266.5">제품의 사이즈를 실측하고 시공하여 주시기 바랍니다.</text>
<text x="145.5" y="265.1">관붙이앵글밸브</text>
<text x="147.3" y="269.8">세면기P트랩</text>
<text x="172.2" y="265.3">2</text>
<text x="46.8" y="270.2">특히, 카운터와 벽체 등 도기 접촉면 마감은 반드시</text>
<text x="46.8" y="274">무초산 실리콘을 사용하시기 바랍니다.</text>
<text x="172" y="270.3">1</text>
</g>
</svg>
